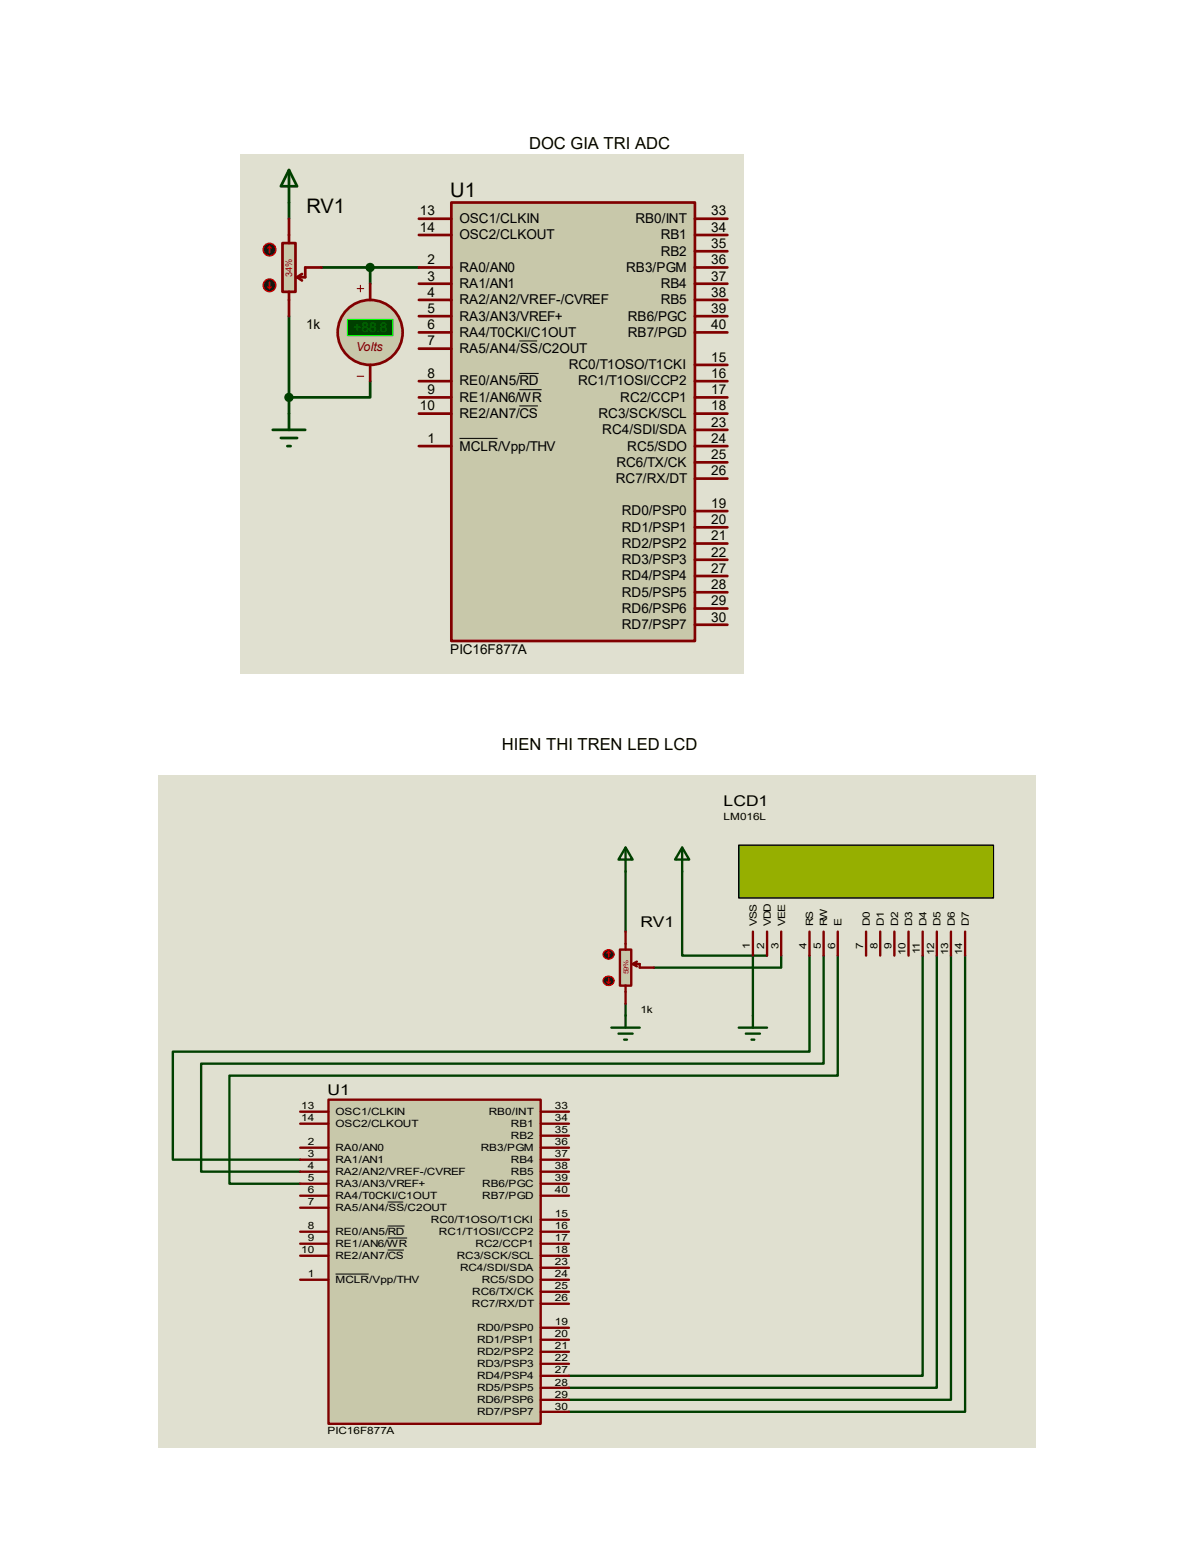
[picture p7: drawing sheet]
<svg xmlns="http://www.w3.org/2000/svg" width="216mm" height="279mm" viewBox="0 0 216 279" stroke-linecap="round" stroke-linejoin="round" font-family="sans-serif">
<path d="M43.3 27.7h90.6v93.6h-90.6z" fill="#e0e0d0"/>
<path d="M52 36.5v2.9M52 56.9v17.6M57.9 48.2h17.5M66.7 48.2v2.9M66.7 68.6v2.9h-14.7" fill="none" stroke="#004000" stroke-width=".49"/>
<path d="M81.3 36.5h43.8v78.9h-43.8z" fill-rule="evenodd" fill="#c8c8aa" stroke="#800000" stroke-width=".49"/>
<g fill="none" stroke="#800000" stroke-width=".49">
<path d="M75.4 39.4h5.9M125.1 39.4h5.9M75.4 48.2h5.9M75.4 51.1h5.9M75.4 54h5.9M75.4 59.8h5.9M75.4 42.3h5.9M75.4 56.9h5.9M125.1 48.2h5.9M125.1 51.1h5.9M125.1 54h5.9M125.1 59.8h5.9"/>
<path d="M125.1 42.3h5.9M125.1 56.9h5.9M125.1 45.2h5.9M75.4 62.8h5.9M75.4 68.6h5.9M75.4 71.5h5.9M75.4 74.5h5.9M125.1 68.6h5.9M125.1 71.5h5.9M125.1 74.5h5.9M125.1 77.4h5.9M125.1 65.7h5.9"/>
<path d="M75.4 80.3h5.9M125.1 92h5.9M125.1 94.9h5.9M125.1 97.9h5.9M125.1 86.2h5.9M125.1 83.2h5.9M125.1 80.3h5.9M125.1 112.5h5.9M125.1 109.5h5.9M125.1 106.6h5.9M125.1 103.7h5.9M125.1 100.8h5.9"/>
</g>
<path d="M82.7 78.9h6.9M93.5 61.4h3.2M93.5 67.2h3.5M93.5 70.2h4M93.5 73.1h3.4" fill="none" stroke="#000" stroke-width=".18"/>
<path d="M50.9 43.8h2.3v8.7h-2.3z" fill-rule="evenodd" fill="#c8c8aa" stroke="#800000" stroke-width=".49"/>
<path d="M52 39.4v4.4M52 52.5v4.4M53.5 49.9l.9 .6M54.4 49.3l-.9 .6M57.9 48.2h-2.9v1.7h-1.5" fill="none" stroke="#800000" stroke-width=".49"/>
<circle cx="48.5" cy="44.9" r="1.17" fill="#400000" stroke="#f00" stroke-width=".19"/>
<path d="M48.5 44.3l-.3 .3M48.5 44.3l.3 .3M48.5 44.3v1.2" fill="none" stroke="#f00" stroke-width=".19"/>
<circle cx="48.5" cy="51.4" r="1.17" fill="#400000" stroke="#f00" stroke-width=".19"/>
<path d="M48.2 51.7l.3 .3M48.5 50.8v1.2M48.8 51.7l-.3 .3" fill="none" stroke="#f00" stroke-width=".19"/>
<path d="M52 30.6l1.5 2.9h-2.9zM52 30.6v5.9M49.1 77.4h5.9M50.6 78.8h2.9M52 74.5v2.9M51.7 80.3h.6" fill="none" stroke="#004000" stroke-width=".49"/>
<circle cx="66.7" cy="59.8" r="5.8" fill="#c8c8aa" stroke="#800000" stroke-width=".49"/>
<path d="M64.3 52h1.2M64.9 51.4v1.1M64.3 67.7h1.2" fill="none" stroke="#800000" stroke-width=".19"/>
<path d="M62.6 57.5h8.1v2.9h-8.1z" fill-rule="evenodd" fill="#004000" stroke="#0f0" stroke-width=".19"/>
<path d="M66.7 51.1v2.9M66.7 65.7v2.9" fill="none" stroke="#800000" stroke-width=".49"/>
<g fill="#004000" stroke="#004000" stroke-width=".49">
<circle cx="52" cy="71.5" r=".59"/>
<circle cx="66.6" cy="48.2" r=".59"/>
</g>
<path d="M28.6 139.6h158v121.1h-158z" fill="#e0e0d0"/>
<path d="M112.6 156.9v10.8M122.8 156.9v15.1h15.3M135.6 172v10.8M140.7 172v2.2h-23M145.8 172v17.3h-114.7v19.5h22.9M148.3 172v19.5h-112.1v19.4h17.8M150.9 172v21.6h-109.6v19.5h12.7M166.1 172v75.7h-63.6M168.7 172v77.8h-66.2M171.2 172v80h-68.7M173.8 172v82.2h-71.3M112.6 180.7v2.1" fill="none" stroke="#004000" stroke-width=".42"/>
<path d="M59.1 198h38.3v58.3h-38.3z" fill-rule="evenodd" fill="#c8c8aa" stroke="#800000" stroke-width=".42"/>
<g fill="none" stroke="#800000" stroke-width=".42">
<path d="M54 206.6h5.1M54 208.8h5.1M54 210.9h5.1M54 215.3h5.1M54 217.4h5.1M54 200.1h5.1M54 202.3h5.1M54 213.1h5.1M97.4 206.6h5.1M97.4 208.8h5.1M97.4 210.9h5.1M97.4 215.3h5.1"/>
<path d="M97.4 200.1h5.1M97.4 202.3h5.1M97.4 213.1h5.1M97.4 204.5h5.1M97.4 219.6h5.1M54 221.7h5.1M54 223.9h5.1M54 226.1h5.1M54 230.4h5.1M97.4 221.7h5.1M97.4 223.9h5.1M97.4 226.1h5.1"/>
<path d="M97.4 239h5.1M97.4 234.7h5.1M97.4 232.6h5.1M97.4 230.4h5.1M97.4 228.2h5.1M97.4 241.2h5.1M97.4 254.2h5.1M97.4 252h5.1M97.4 249.8h5.1M97.4 247.7h5.1M97.4 245.5h5.1M97.4 243.4h5.1"/>
</g>
<path d="M69.8 216.4h2.8M60.4 229.4h6M69.8 220.7h3M69.8 222.9h3.5M69.8 225h2.9" fill="none" stroke="#000" stroke-width=".18"/>
<path d="M111.6 171h2.1v6.4h-2.1z" fill-rule="evenodd" fill="#c8c8aa" stroke="#800000" stroke-width=".42"/>
<path d="M112.6 167.7v3.3M112.6 177.4v3.3M113.9 173.5l.8 .5M113.9 173.5h1.3v.7h2.5M114.7 173.1l-.8 .4" fill="none" stroke="#800000" stroke-width=".42"/>
<path d="M108.9 171.2a.94 .94 0 0 1 1.3-.1 .94 .94 0 0 1 .1 1.3 .94 .94 0 0 1-1.3 .1 .94 .94 0 0 1-.1-1.3z" fill-rule="evenodd" fill="#400000" stroke="#f00" stroke-width=".18"/>
<path d="M109.6 171.4l-.3 .2M109.6 171.4l.2 .2M109.6 171.4v.8" fill="none" stroke="#f00" stroke-width=".18"/>
<path d="M108.9 176a.94 .94 0 0 1 1.3-.1 .94 .94 0 0 1 .1 1.3 .94 .94 0 0 1-1.3 .1 .94 .94 0 0 1-.1-1.3z" fill-rule="evenodd" fill="#400000" stroke="#f00" stroke-width=".18"/>
<path d="M109.3 176.8l.3 .2M109.6 176.1v.9M109.8 176.8l-.2 .2" fill="none" stroke="#f00" stroke-width=".18"/>
<path d="M133 152.2h45.9v9.5h-45.9z" fill-rule="evenodd" fill="#96af00" stroke="#000" stroke-width=".25"/>
<g fill="none" stroke="#800000" stroke-width=".42">
<path d="M135.6 167.7v4.3M138.1 167.7v4.3M140.7 167.7v4.3M145.8 167.7v4.3M148.3 167.7v4.3M150.9 167.7v4.3M156 167.7v4.3M158.5 167.7v4.3M161 167.7v4.3M163.6 167.7v4.3M166.1 167.7v4.3M168.7 167.7v4.3"/>
<path d="M171.2 167.7v4.3M173.8 167.7v4.3"/>
</g>
<path d="M112.6 152.6l1.3 2.1h-2.5zM112.6 152.6v4.3M122.8 152.6l1.3 2.1h-2.5zM122.8 152.6v4.3M110.1 185h5.1M111.4 186.1h2.5M112.4 187.2h.5M112.6 182.8v2.2M133 185h5.1M134.3 186.1h2.5M135.3 187.2h.5M135.6 182.8v2.2" fill="none" stroke="#004000" stroke-width=".42"/>
<g font-size="3.6">
<text x="81.1" y="35.4">U1</text>
<text x="55.2" y="38.3">RV1</text>
</g>
<g font-size="3">
<text x="95.3" y="26.8">DOC GIA TRI ADC</text>
<text x="90.4" y="135">HIEN THI TREN LED LCD</text>
</g>
<g font-size="2.7">
<text x="130.3" y="145.2">LCD1</text>
<text x="115.4" y="166.9">RV1</text>
<text x="59" y="197.2">U1</text>
</g>
<g font-size="2.4">
<text x="75.6" y="38.8">13</text>
<text x="75.6" y="41.7">14</text>
<text x="82.7" y="40.2">OSC1/CLKIN</text>
<text x="114.4" y="40.2">RB0/INT</text>
<text x="128.1" y="41.7">34</text>
<text x="128.1" y="38.8">33</text>
<text x="77" y="47.6">2</text>
<text x="82.7" y="43.1">OSC2/CLKOUT</text>
<text x="119" y="46">RB2</text>
<text x="119" y="43.1">RB1</text>
<text x="128.1" y="47.6">36</text>
<text x="128.1" y="44.7">35</text>
<text x="77" y="50.5">3</text>
<text x="77" y="53.4">4</text>
<text x="82.7" y="48.9">RA0/AN0</text>
<text x="82.7" y="51.9">RA1/AN1</text>
<text x="112.7" y="48.9">RB3/PGM</text>
<text x="119" y="51.9">RB4</text>
<text x="128.1" y="53.4">38</text>
<text x="128.1" y="50.5">37</text>
<text x="55.2" y="59.3">1k</text>
<text x="77" y="59.3">6</text>
<text x="77" y="56.3">5</text>
<text x="82.7" y="54.8">RA2/AN2/VREF-/CVREF</text>
<text x="82.7" y="57.7">RA3/AN3/VREF+</text>
<text x="113" y="57.7">RB6/PGC</text>
<text x="119" y="54.8">RB5</text>
<text x="128.1" y="59.3">40</text>
<text x="128.1" y="56.3">39</text>
<text x="77" y="62.2">7</text>
<text x="82.7" y="60.6">RA4/T0CKI/C1OUT</text>
<text x="82.7" y="63.5">RA5/AN4/SS/C2OUT</text>
<text x="113" y="60.6">RB7/PGD</text>
<text x="128.1" y="65.1">15</text>
<text x="77" y="68">8</text>
<text x="77" y="71">9</text>
<text x="82.7" y="69.4">RE0/AN5/RD</text>
<text x="102.4" y="66.5">RC0/T1OSO/T1CKI</text>
<text x="104.1" y="69.4">RC1/T1OSI/CCP2</text>
<text x="128.1" y="68">16</text>
<text x="128.1" y="71">17</text>
<text x="75.6" y="73.9">10</text>
<text x="82.7" y="72.3">RE1/AN6/WR</text>
<text x="82.7" y="75.2">RE2/AN7/CS</text>
<text x="107.8" y="75.2">RC3/SCK/SCL</text>
<text x="111.7" y="72.3">RC2/CCP1</text>
<text x="128.1" y="73.9">18</text>
<text x="128.1" y="76.8">23</text>
<text x="77" y="79.7">1</text>
<text x="82.7" y="81.1">MCLR/Vpp/THV</text>
<text x="108.5" y="78.2">RC4/SDI/SDA</text>
<text x="112.9" y="81.1">RC5/SDO</text>
<text x="128.1" y="82.6">25</text>
<text x="128.1" y="79.7">24</text>
<text x="110.9" y="87">RC7/RX/DT</text>
<text x="111" y="84">RC6/TX/CK</text>
<text x="128.1" y="85.6">26</text>
<text x="112" y="92.8">RD0/PSP0</text>
<text x="112" y="95.7">RD1/PSP1</text>
<text x="128.1" y="91.4">19</text>
<text x="128.1" y="94.4">20</text>
<text x="112" y="101.6">RD3/PSP3</text>
<text x="112" y="98.6">RD2/PSP2</text>
<text x="128.1" y="100.2">22</text>
<text x="128.1" y="97.3">21</text>
<text x="112" y="107.4">RD5/PSP5</text>
<text x="112" y="104.5">RD4/PSP4</text>
<text x="128.1" y="106">28</text>
<text x="128.1" y="103.1">27</text>
<text x="112" y="113.2">RD7/PSP7</text>
<text x="112" y="110.3">RD6/PSP6</text>
<text x="128.1" y="111.9">30</text>
<text x="128.1" y="109">29</text>
<text x="81.1" y="117.7">PIC16F877A</text>
</g>
<text font-size="2.4" fill="#008000" x="63.6" y="59.7">+88.8</text>
<text font-size="2.2" fill="#800000" x="64.1" y="63.2">Volts</text>
<g font-size="1.8">
<text x="130.3" y="147.5">LM016L</text>
<text x="136.3" y="166.6" transform="rotate(-90 136.3 166.6)">VSS</text>
<text x="138.8" y="166.6" transform="rotate(-90 138.8 166.6)">VDD</text>
<text x="141.4" y="166.6" transform="rotate(-90 141.4 166.6)">VEE</text>
<text x="146.4" y="166.6" transform="rotate(-90 146.4 166.6)">RS</text>
<text x="149" y="166.6" transform="rotate(-90 149 166.6)">RW</text>
<text x="151.6" y="166.6" transform="rotate(-90 151.6 166.6)">E</text>
<text x="156.6" y="166.6" transform="rotate(-90 156.6 166.6)">D0</text>
<text x="159.2" y="166.6" transform="rotate(-90 159.2 166.6)">D1</text>
<text x="161.7" y="166.6" transform="rotate(-90 161.7 166.6)">D2</text>
<text x="164.3" y="166.6" transform="rotate(-90 164.3 166.6)">D3</text>
<text x="166.8" y="166.6" transform="rotate(-90 166.8 166.6)">D4</text>
<text x="169.4" y="166.6" transform="rotate(-90 169.4 166.6)">D5</text>
<text x="171.9" y="166.6" transform="rotate(-90 171.9 166.6)">D6</text>
<text x="174.5" y="166.6" transform="rotate(-90 174.5 166.6)">D7</text>
<text x="135" y="170.9" transform="rotate(-90 135 170.9)">1</text>
<text x="137.6" y="170.9" transform="rotate(-90 137.6 170.9)">2</text>
<text x="140.2" y="170.9" transform="rotate(-90 140.2 170.9)">3</text>
<text x="145.2" y="170.9" transform="rotate(-90 145.2 170.9)">4</text>
<text x="147.8" y="170.9" transform="rotate(-90 147.8 170.9)">5</text>
<text x="150.4" y="170.9" transform="rotate(-90 150.4 170.9)">6</text>
<text x="155.5" y="170.9" transform="rotate(-90 155.5 170.9)">7</text>
<text x="158" y="170.9" transform="rotate(-90 158 170.9)">8</text>
<text x="160.5" y="170.9" transform="rotate(-90 160.5 170.9)">9</text>
<text x="163.1" y="171.9" transform="rotate(-90 163.1 171.9)">10</text>
<text x="165.7" y="171.7" transform="rotate(-90 165.7 171.7)">11</text>
<text x="168.2" y="171.9" transform="rotate(-90 168.2 171.9)">12</text>
<text x="170.7" y="171.9" transform="rotate(-90 170.7 171.9)">13</text>
<text x="173.3" y="171.9" transform="rotate(-90 173.3 171.9)">14</text>
<text x="115.4" y="182.4">1k</text>
<text x="54.2" y="199.7">13</text>
<text x="54.2" y="201.8">14</text>
<text x="60.4" y="200.7">OSC1/CLKIN</text>
<text x="60.4" y="202.9">OSC2/CLKOUT</text>
<text x="88" y="200.7">RB0/INT</text>
<text x="92" y="202.9">RB1</text>
<text x="99.9" y="201.8">34</text>
<text x="99.9" y="199.7">33</text>
<text x="55.4" y="206.2">2</text>
<text x="55.4" y="208.4">3</text>
<text x="60.4" y="207.2">RA0/AN0</text>
<text x="60.4" y="209.3">RA1/AN1</text>
<text x="86.6" y="207.2">RB3/PGM</text>
<text x="92" y="209.3">RB4</text>
<text x="92" y="205">RB2</text>
<text x="99.9" y="208.4">37</text>
<text x="99.9" y="206.2">36</text>
<text x="99.9" y="204">35</text>
<text x="55.4" y="210.5">4</text>
<text x="55.4" y="214.8">6</text>
<text x="55.4" y="212.7">5</text>
<text x="60.4" y="211.5">RA2/AN2/VREF-/CVREF</text>
<text x="60.4" y="215.9">RA4/T0CKI/C1OUT</text>
<text x="60.4" y="213.7">RA3/AN3/VREF+</text>
<text x="86.8" y="215.9">RB7/PGD</text>
<text x="86.8" y="213.7">RB6/PGC</text>
<text x="92" y="211.5">RB5</text>
<text x="99.9" y="214.8">40</text>
<text x="99.9" y="212.7">39</text>
<text x="99.9" y="210.5">38</text>
<text x="55.4" y="217">7</text>
<text x="55.4" y="221.3">8</text>
<text x="60.4" y="218">RA5/AN4/SS/C2OUT</text>
<text x="77.6" y="220.2">RC0/T1OSO/T1CKI</text>
<text x="99.9" y="221.3">16</text>
<text x="99.9" y="219.2">15</text>
<text x="54.2" y="225.6">10</text>
<text x="55.4" y="223.5">9</text>
<text x="60.4" y="222.3">RE0/AN5/RD</text>
<text x="60.4" y="224.5">RE1/AN6/WR</text>
<text x="60.4" y="226.7">RE2/AN7/CS</text>
<text x="79" y="222.3">RC1/T1OSI/CCP2</text>
<text x="82.3" y="226.7">RC3/SCK/SCL</text>
<text x="85.6" y="224.5">RC2/CCP1</text>
<text x="99.9" y="223.5">17</text>
<text x="99.9" y="225.6">18</text>
<text x="99.9" y="227.8">23</text>
<text x="55.4" y="230">1</text>
<text x="60.4" y="231">MCLR/Vpp/THV</text>
<text x="82.8" y="228.8">RC4/SDI/SDA</text>
<text x="85" y="233.1">RC6/TX/CK</text>
<text x="86.7" y="231">RC5/SDO</text>
<text x="99.9" y="232.1">25</text>
<text x="99.9" y="230">24</text>
<text x="85" y="235.3">RC7/RX/DT</text>
<text x="85.9" y="239.6">RD0/PSP0</text>
<text x="99.9" y="238.6">19</text>
<text x="99.9" y="234.3">26</text>
<text x="85.9" y="241.8">RD1/PSP1</text>
<text x="85.9" y="243.9">RD2/PSP2</text>
<text x="99.9" y="240.8">20</text>
<text x="99.9" y="245.1">22</text>
<text x="99.9" y="242.9">21</text>
<text x="85.9" y="250.4">RD5/PSP5</text>
<text x="85.9" y="248.2">RD4/PSP4</text>
<text x="85.9" y="246.1">RD3/PSP3</text>
<text x="99.9" y="251.6">29</text>
<text x="99.9" y="249.4">28</text>
<text x="99.9" y="247.2">27</text>
<text x="85.9" y="254.7">RD7/PSP7</text>
<text x="85.9" y="252.6">RD6/PSP6</text>
<text x="99.9" y="253.8">30</text>
<text x="59" y="258.1">PIC16F877A</text>
</g>
<text font-size="1.7" fill="#c00000" x="52.6" y="49.8" transform="rotate(-90 52.6 49.8)">34%</text>
<text font-size="1.2" fill="#c00000" x="113.2" y="175.4" transform="rotate(-90 113.2 175.4)">59%</text>
</svg>
